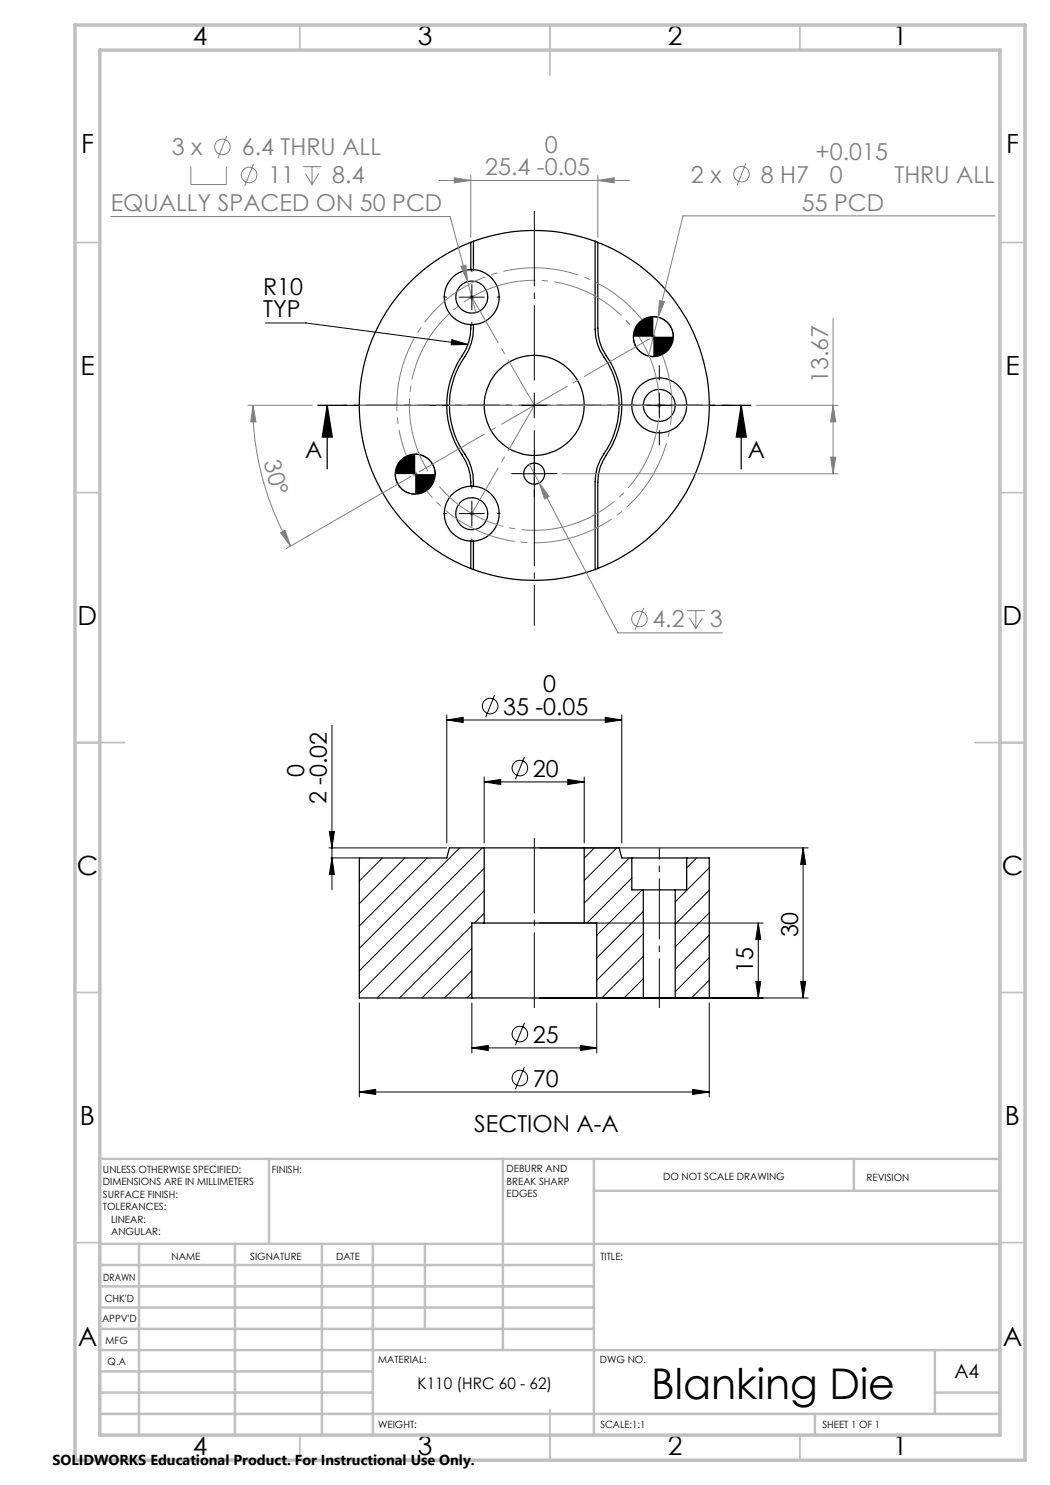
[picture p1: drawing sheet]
<svg xmlns="http://www.w3.org/2000/svg" width="210mm" height="297mm" viewBox="0 0 210 297" stroke-linecap="round" stroke-linejoin="round" font-family="sans-serif">
<g fill="none" stroke="#000" stroke-width=".25">
<path d="M94.2 53.9h.5M94.2 53.9a5.5 5.5 0 0 0-5.3 5.5 5.5 5.5 0 0 0 5.3 5.5M94.2 48.5a35 35 0 0 0-22.3 32.6 35 35 0 0 0 22.3 32.6M94.2 48.5v5.4M94.7 53.9a5.5 5.5 0 0 1 5.1 5.5 5.5 5.5 0 0 1-5.1 5.5M94.7 48.3a35.3 35.3 0 0 1 24.3 0M94.7 48.3v5.6M94.7 48.3l-.5 .2M119 48.3v17.5a10.1 10.1 0 0 0 2.4 6.5 17 17 0 0 1-.6 18.5 9.2 9.2 0 0 0-1.8 5.5v17.6M119 48.3l.6 .2M119.6 48.5v17.1a10.2 10.2 0 0 0 2.2 6.5 17.4 17.4 0 0 1-.6 18.9 9.5 9.5 0 0 0-1.6 5.5v17.2M119.6 48.5a35 35 0 0 1 22.3 32.6 35 35 0 0 1-22.3 32.6"/>
<path d="M94.2 64.9a10.6 10.6 0 0 1-2.4 7.2 17.6 17.6 0 0 0 .6 18.9 10.1 10.1 0 0 1 1.8 6.2M94.2 64.9h.5M94.7 64.9a10.8 10.8 0 0 1-2.4 7.4 17 17 0 0 0 .7 18.5 10.2 10.2 0 0 1 1.7 6.5M65.4 81.1l1.1 6.3h-2zM65.4 81.1v12.7M94.2 97.2l.5 .1M94.2 97.2a5.5 5.5 0 0 0-5.3 5.5 5.5 5.5 0 0 0 5.3 5.5M94.7 97.3a5.5 5.5 0 0 1 5.1 5.4 5.5 5.5 0 0 1-5.1 5.5M148.2 81.1l1.1 6.3h-2.1zM148.2 81.1v12.7M94.2 108.2h.5M94.2 108.2v5.5"/>
<path d="M94.2 113.7l.5 .2M94.7 113.9a35.3 35.3 0 0 0 24.3 0M94.7 108.2v5.7M119.6 113.7l-.6 .2M96.8 169.6h20M96.8 169.6h-6.9l-.5 2h-17.5v28h22.5M96.8 169.6v15M116.8 169.6h7l.6 2h2M116.8 169.6v15M126.4 171.6h10.9M126.4 171.6v6.4h2.3M128.7 178h6.3"/>
<path d="M128.7 178v21.6M135 178v21.6M137.3 171.6v6.4h-2.3M137.3 171.6h4.6v28h-6.9M94.4 199.6h24.9M96.8 184.6h20M96.8 184.6h-2.4v15M116.8 184.6h2.5v15M119.3 199.6h9.4M128.7 199.6h6.3"/>
<circle cx="94.3" cy="59.4" r="3.2"/>
<circle cx="130.7" cy="67.3" r="4"/>
<circle cx="83" cy="94.8" r="4"/>
<circle cx="106.8" cy="94.7" r="2.1"/>
<circle cx="106.8" cy="81.1" r="10"/>
<circle cx="131.8" cy="81.1" r="3.2"/>
<circle cx="131.9" cy="81.1" r="5.5"/>
<circle cx="94.3" cy="102.7" r="3.2"/>
</g>
<g fill="none" stroke="#000" stroke-width=".2">
<path d="M91.9 59.4h4.9M94.4 56.9v5M53.1 64.6h8.1l32.4 4.3M90.4 67.9l3.2 1-3.4 .1zM106.9 78.6v5M126.7 67.3a4 4 0 0 0 4 4M130.7 63.3a4 4 0 0 1 4 4M131.9 78.6v5M79 94.8a4.1 4.1 0 0 0 4 4M83 90.8a4 4 0 0 1 4 4M104.4 81.1h5M104.4 94.8h5"/>
<path d="M106.9 92.2v5.1M129.4 81.1h4.9M91.9 102.7h4.9M94.4 100.2v5M98.9 139l-1.7 4.4M66.4 145.1v32.8M89.4 144l3.2-.5v1zM89.4 143v25.6M89.4 144h35M96.8 156.4l3.4-.5v1zM96.8 155.4v13.2M96.8 156.4h20"/>
<path d="M104.9 151.4l-1.8 4.5M113.6 155.9l3.2 .5-3.2 .5zM116.8 155.4v13.2M121 143.5l3.4 .5-3.4 .5zM124.4 143v25.6M65.8 169.6h23.5M65.9 166.3h1l-.5 3.3zM66.2 171.6h5.5M66.4 171.6l.5 3.3h-1zM72 171.6l-.1 .1M76.5 171.6l-4.6 4.6M81 171.6l-9.1 9.1"/>
<path d="M85.4 171.6l-13.5 13.6M91.9 169.6l-20 20.1M96.4 169.6l-24.5 24.6M96.8 173.7l-24.9 25M96.8 178.1l-21.4 21.5M107.8 169.6h53.8M118.9 169.6l-2.1 2M123.4 169.6l-6.6 6.5M125.9 171.6l-9.1 9M126.4 175.6l-9 9M128.4 178l-9.1 9.1M139.3 171.6l-2 2"/>
<path d="M141.9 173.6l-6.9 6.8M141.9 178l-6.9 6.9M160.6 169.6l.5 3.3h-1zM160.6 169.6v30M94.4 185.1l-14.5 14.5M94.4 189.6l-10 10M94.4 194.1l-5.5 5.5M94.4 198.6l-1 1M96.8 182.7l-1.9 1.9M107.8 199.6h53.8M107.8 184.6h44.8M128.7 191.3l-8.4 8.3"/>
<path d="M128.7 195.8l-3.9 3.8M128.7 182.3l-9.4 9.3M128.7 186.8l-9.4 9.3M141.9 182.6l-6.9 6.8M141.9 187l-6.9 6.8M141.9 191.5l-6.9 6.8M141.9 196l-3.6 3.6M151.2 196.3h1l-.5 3.3zM151.7 184.6l.5 3.3h-1zM151.7 184.6v15M160.1 196.3h1l-.5 3.3zM71.9 218.4l3.2-.5v1z"/>
<path d="M71.9 200.6v18.8M71.9 218.4h70M94.4 209.6l3.2-.5v1zM94.4 200.6v10M94.4 209.6h24.9M104.9 213.4l-1.8 4.4M104.9 204.6l-1.8 4.4M116.1 209.1l3.2 .5-3.2 .5zM119.3 200.6v10M138.5 217.9l3.4 .5-3.4 .5zM141.9 200.6v18.8"/>
<circle cx="98" cy="141.2" r="1.55"/>
<circle cx="104" cy="153.6" r="1.55"/>
<circle cx="104" cy="206.8" r="1.56"/>
<circle cx="104" cy="215.6" r="1.55"/>
</g>
<g fill="none" stroke="#808080" stroke-width=".2">
<path d="M38.2 33.3v3.6h7.1v-3.6M45.4 27.2l-1.8 4.4M50.7 32.8l-1.8 4.4M60.6 33.3h3.6M61.1 34.7l1.3 2.2M62.4 33.3v3.6M63.7 34.7l-1.3 2.2M87.8 36.1h38.1M90.8 35.6l3.4 .5-3.4 .5zM94.2 35.1v12.4M119.6 36.1l3.2-.5v1zM119.6 35.1v12.4"/>
<path d="M149.2 32.6l-1.8 4.5M22.1 43.3h67.9l3.5 13M92.2 53.3l1-.3 .3 3.3zM93.5 56.3l1.7 6.2M93.8 59.4h1.1M94 59.1l.7 .7M94.4 58.9v1M94.7 59.1l-.7 .7M199 43.2h-62.4l-6.9 28M130.2 67.3h1M130.3 67l.7 .7M130.7 66.8v1"/>
<path d="M131 67l-.7 .7M131.9 60.1l1 .3-1.3 3.1zM166.6 63.7v31.1M49.6 81.1h12.8M50.6 81.1l.6 3.3h-1zM50.6 81.1a56.3 56.3 0 0 0 7.5 28.1M82.2 95.3l-24.9 14.4M82.5 94.8h1M82.7 94.5l.7 .7M83 94.3v1M83.4 94.5l-.7 .7M105.9 92.9l1.9 3.7"/>
<path d="M107.8 96.6l2 2.7-.9 .5zM107.8 96.6l15.8 30h20.9M112.5 94.8h55.1M131.3 81.1h1.1M131.5 80.7l.7 .7M131.9 80.6v1M132.2 80.7l-.7 .7M151.2 81.1h16.4M166.1 91.4h1l-.5 3.4zM166.6 81.1l.5 3.3h-1zM56.1 106.5l.9-.4 1.1 3.1zM93.8 102.7h1.1"/>
<path d="M94 102.4l.7 .7M94.4 102.2v1M94.7 102.4l-.7 .7M128.8 121.6l-1.8 4.4M137.4 122.1h3.6M137.9 123.6l1.3 2.1M139.2 122.1v3.6M140.5 123.6l-1.3 2.1"/>
<circle cx="44.5" cy="29.4" r="1.56"/>
<circle cx="49.8" cy="35" r="1.56"/>
<circle cx="148.3" cy="34.8" r="1.55"/>
<circle cx="127.9" cy="123.8" r="1.56"/>
</g>
<path d="M114.9 107.4a27.5 27.5 0 0 0 11.1-46.1 27.5 27.5 0 0 0-45.7 12.6 27.5 27.5 0 0 0 33.2 33.9l1.4-.4" fill="none" stroke="#808080" stroke-width=".2" stroke-dasharray="15.2 1.3 1.3 1.3" stroke-dashoffset="7" stroke-linecap="butt"/>
<path d="M114.2 105a25 25 0 0 0 10.1-41.9 25 25 0 0 0-41.6 11.4 25 25 0 0 0 30.1 30.8l1.4-.3" fill="none" stroke="#808080" stroke-width=".2" stroke-dasharray="15.2 1.3 1.3 1.3" stroke-dashoffset="5.3" stroke-linecap="butt"/>
<path d="M131.9 201.6v-23.6" fill="none" stroke="#000" stroke-width=".2" stroke-dasharray="15.2 1.3 1.3 1.3" stroke-dashoffset="5.3" stroke-linecap="butt"/>
<path d="M131.9 178v-8.4" fill="none" stroke="#000" stroke-width=".2" stroke-dasharray="15.2 1.3 1.3 1.3" stroke-dashoffset="12.9" stroke-linecap="butt"/>
<path d="M106.9 167.6v34" fill="none" stroke="#000" stroke-width=".2" stroke-dasharray="15.2 1.3 1.3 1.3" stroke-dashoffset=".1" stroke-linecap="butt"/>
<path d="M63.5 81.1h86.8" fill="none" stroke="#000" stroke-width=".25" stroke-dasharray="6.3 1.3 1.3 1.3" stroke-dashoffset=".4" stroke-linecap="butt"/>
<path d="M101.9 81.1h-33.2" fill="none" stroke="#000" stroke-width=".2" stroke-dasharray="15.2 1.3 1.3 1.3" stroke-dashoffset=".5" stroke-linecap="butt"/>
<path d="M106.9 86.1v39" fill="none" stroke="#000" stroke-width=".2" stroke-dasharray="15.2 1.3 1.3 1.3" stroke-dashoffset="7.1" stroke-linecap="butt"/>
<g fill="none" stroke="#000" stroke-width=".2" stroke-dasharray="15.2 1.3 1.3 1.3" stroke-linecap="butt">
<path d="M89.4 59.4h-.7M94.4 54.4v-.7M99.4 59.4h.7M94.4 64.4v.7M131.9 76.1v-3M94.4 97.7v-.7M104.4 94.7h-2.1M106.9 97.2v2.1M106.9 92.2v-2.1M109.4 94.7h2.1M111.9 81.1h34.3M126.9 81.1h-3"/>
<path d="M131.9 86.1v3M136.9 81.1h3M89.4 102.7h-.7M94.4 107.7v.7M99.4 102.7h.7"/>
</g>
<path d="M106.9 76.1v-33.9" fill="none" stroke="#000" stroke-width=".2" stroke-dasharray="15.2 1.3 1.3 1.3" stroke-dashoffset=".2" stroke-linecap="butt"/>
<path d="M130.7 67.3l-47.6 27.5" fill="none" stroke="#808080" stroke-width=".2" stroke-dasharray="15.2 1.3 1.3 1.3" stroke-dashoffset="-.8" stroke-linecap="butt"/>
<path d="M141.9 81.1h-70" fill="none" stroke="#808080" stroke-width=".2" stroke-dasharray="15.2 1.3 1.3 1.3" stroke-dashoffset="1.2" stroke-linecap="butt"/>
<path d="M106.9 81.1l-12.5-21.7M106.9 81.1l-12.5 21.6M131.9 81.1h-25" fill="none" stroke="#808080" stroke-width=".2" stroke-dasharray="15.2 1.3 1.3 1.3" stroke-dashoffset="4.6" stroke-linecap="butt"/>
<g fill="none" stroke="#c0c0c0" stroke-width=".35">
<path d="M60 5v5M110 5v10M160 5v5M15 48.5h5M200 48.5h5M15 98.5h5M200 98.5h5M15 148.5h10M195 148.5h10M15 198.5h5M200 198.5h5M15 248.5h5"/>
<path d="M200 248.5h5M60 287v5M110 282v10M160 287v5"/>
</g>
<g fill="none" stroke="#c0c0c0" stroke-width=".5">
<path d="M53.8 231.8v17M100.6 231.8v38.2M118.8 231.8v55.2M118.8 238.2h81.2M170.8 231.8v6.4M200 231.8h-180v55.2M20 248.8h180M20 257.3h98.8M20 253h98.8M27.8 248.8v38.2M47 248.8v38.2M64.4 248.8v38.2"/>
<path d="M74.6 248.8v38.2M85 248.8v17M20 265.8h98.8M20 261.5h98.8M20 278.5h54.6M20 274.3h54.6M20 270h180M187 278.5h13M187 270v12.8M20 282.8h180M163 282.8v4.2"/>
</g>
<path d="M15 5h190v287h-190zM20 10h180v277h-180z" fill="none" stroke="#c0c0c0" stroke-width=".7"/>
<path d="M65.4 81.1l1.1 6.3h-2zM148.2 81.1l1.1 6.3h-2.1z" fill="#000"/>
<g fill="#808080">
<path d="M107.8 96.6l1.1 3.2 .9-.5zM131.9 60.1l-.3 3.4 1.3-3.1zM92.2 53.3l1.3 3-.3-3.3z"/>
<path d="M119.6 36.1l3.2-.5v1zM90.8 35.6l3.4 .5-3.4 .5z"/>
<path d="M166.6 81.1l.5 3.3h-1zM166.1 91.4h1l-.5 3.4z"/>
<path d="M50.6 81.1l.6 3.3h-1zM56.1 106.5l.9-.4 1.1 3.1z"/>
</g>
<g fill="#000">
<path d="M90.4 67.9l3.2 1-3.4 .1zM130.7 67.3v4a4 4 0 0 0 4-4zM127.6 64.7l-.1 .2a4 4 0 0 0-.8 2.4h4v-4a4 4 0 0 0-3.1 1.4zM83 94.8v4a4 4 0 0 0 4-4zM80.4 91.8a4.2 4.2 0 0 0-1.4 3h4v-4a4 4 0 0 0-2.6 1z"/>
<path d="M89.4 144l3.2-.5v1zM121 143.5l3.4 .5-3.4 .5z"/>
<path d="M113.6 155.9l3.2 .5-3.2 .5zM96.8 156.4l3.4-.5v1z"/>
<path d="M65.9 166.3h1l-.5 3.3zM66.4 171.6l.5 3.3h-1z"/>
<path d="M160.1 196.3h1l-.5 3.3zM160.6 169.6l.5 3.3h-1zM151.2 196.3h1l-.5 3.3zM151.7 184.6l.5 3.3h-1z"/>
<path d="M116.1 209.1l3.2 .5-3.2 .5zM94.4 209.6l3.2-.5v1z"/>
<path d="M138.5 217.9l3.4 .5-3.4 .5zM71.9 218.4l3.2-.5v1z"/>
</g>
<text font-size="8.5" x="130.2" y="279.7">Blanking Die</text>
<g font-size="5.3">
<text x="38.5" y="8.9">4</text>
<text x="83.5" y="8.9">3</text>
<text x="133.5" y="8.9">2</text>
<text x="178.5" y="8.9">1</text>
<text x="16.2" y="30.7">F</text>
<text x="201.2" y="30.7">F</text>
<text x="16.1" y="74.9">E</text>
<text x="201.1" y="74.9">E</text>
<text x="15.5" y="124.9">D</text>
<text x="200.5" y="124.9">D</text>
<text x="15.4" y="174.9">C</text>
<text x="200.4" y="174.9">C</text>
<text x="16" y="224.9">B</text>
<text x="201" y="224.9">B</text>
<text x="15.5" y="269.2">A</text>
<text x="200.5" y="269.2">A</text>
<text x="38.5" y="290.9">4</text>
<text x="83.5" y="290.9">3</text>
<text x="133.5" y="290.9">2</text>
<text x="178.5" y="290.9">1</text>
</g>
<g font-size="4.7" fill="#808080">
<text x="34.4" y="31.1">3 x</text>
<text x="48.4" y="31.1">6.4 THRU ALL</text>
<text x="97.1" y="35">25.4 -0.05</text>
<text x="108.9" y="30.5">0</text>
<text x="163.1" y="32.1">+0.015</text>
<text x="53.7" y="36.7">11</text>
<text x="66.5" y="36.7">8.4</text>
<text x="138.2" y="36.5">2 x</text>
<text x="152.2" y="36.5">8 H7</text>
<text x="166" y="36.6">0</text>
<text x="178.9" y="36.5">THRU ALL</text>
<text x="22.1" y="42.3">EQUALLY SPACED ON 50 PCD</text>
<text x="160.4" y="42.1">55 PCD</text>
<text x="165.6" y="76.6" transform="rotate(-90 165.6 76.6)">13.67</text>
<text x="52.7" y="92.4" transform="rotate(75 52.7 92.4)">30°</text>
<text x="130.5" y="125.5">4.2</text>
<text x="141.9" y="125.5">3</text>
</g>
<g font-size="4.7">
<text x="52.6" y="59">R10</text>
<text x="52.6" y="63.5">TYP</text>
<text x="61" y="91.5">A</text>
<text x="149.5" y="91.5">A</text>
<text x="100.6" y="142.9">35 -0.05</text>
<text x="108.6" y="138.4">0</text>
<text x="60.9" y="155.4" transform="rotate(-90 60.9 155.4)">0</text>
<text x="106.6" y="155.3">20</text>
<text x="65.3" y="160.8" transform="rotate(-90 65.3 160.8)">2 -0.02</text>
<text x="159.6" y="187.5" transform="rotate(-90 159.6 187.5)">30</text>
<text x="150.7" y="194.7" transform="rotate(-90 150.7 194.7)">15</text>
<text x="106.6" y="208.5">25</text>
<text x="106.6" y="217.3">70</text>
<text x="94.8" y="226.5">SECTION A-A</text>
</g>
<text font-size="3.9" x="190.9" y="275.5">A4</text>
<text font-size="3.2" x="83.5" y="277.9">K110 (HRC 60 - 62)</text>
<text font-size="2.9" x="10.5" y="292.9">SOLIDWORKS Educational Product. For Instructional Use Only.</text>
<g font-size="2">
<text x="20.6" y="234.6">UNLESS OTHERWISE SPECIFIED:</text>
<text x="20.6" y="237.1">DIMENSIONS ARE IN MILLIMETERS</text>
<text x="20.6" y="239.6">SURFACE FINISH:</text>
<text x="54.4" y="234.6">FINISH:</text>
<text x="101.3" y="234.5">DEBURR AND</text>
<text x="101.3" y="237">BREAK SHARP</text>
<text x="101.3" y="239.5">EDGES</text>
<text x="132.6" y="236">DO NOT SCALE DRAWING</text>
<text x="173.3" y="236.2">REVISION</text>
<text x="20.6" y="242.1">TOLERANCES:</text>
<text x="22.2" y="244.6">LINEAR:</text>
<text x="22.2" y="247.1">ANGULAR:</text>
<text x="34.3" y="252">NAME</text>
<text x="50" y="251.9">SIGNATURE</text>
<text x="67.2" y="251.9">DATE</text>
<text x="120.1" y="251.9">TITLE:</text>
<text x="20.6" y="256.1">DRAWN</text>
<text x="20.9" y="260.3">CHK'D</text>
<text x="20.4" y="264.4">APPV'D</text>
<text x="21.1" y="268.8">MFG</text>
<text x="21.5" y="273">Q.A</text>
<text x="75.6" y="272.5">MATERIAL:</text>
<text x="120" y="272.5">DWG NO.</text>
<text x="75.6" y="285.5">WEIGHT:</text>
<text x="120.1" y="285.6">SCALE:1:1</text>
<text x="164.5" y="285.6">SHEET 1 OF 1</text>
</g>
</svg>
